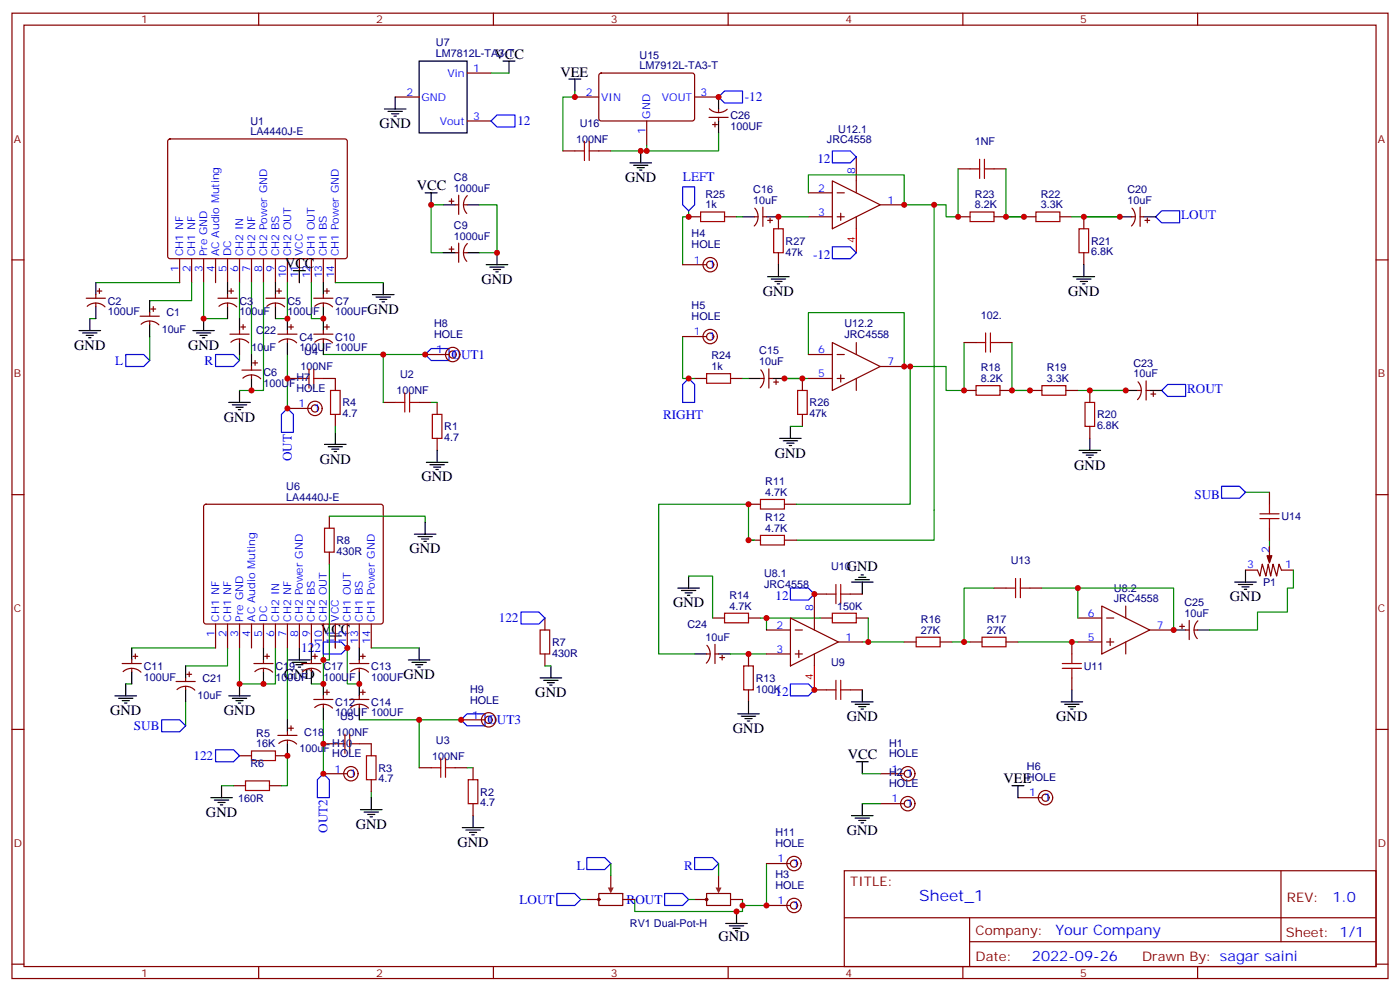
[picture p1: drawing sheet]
<svg xmlns="http://www.w3.org/2000/svg" width="412mm" height="292mm" viewBox="0 0 412 292" stroke-linecap="round" stroke-linejoin="round" font-family="sans-serif">
<g fill="none" stroke="#870000" stroke-width=".35">
<path d="M3.5 3.9h405.4v284.3h-405.4zM7.1 7.4h398.2v277.3h-398.2zM76.2 3.9v3.5M145.3 3.9v3.5M214.5 3.9v3.5M283.6 3.9v3.5M352.8 3.9v3.5M49.6 41.1l.5-.2 51.8 .1 .4 .6-.1 34.2-.6 .4-51.8-.1-.4-.6v-33.9zM132.3 59.3h1.4M133 58.6v1.4M135.1 57.5v5.6M137.7 57.6a3.8 3.8 0 0 0-.2 5.3"/>
<path d="M238.1 56.8h7.1M245.2 53.3l14.1 7-14.1 7.1zM246.6 56.8h2.1M252.2 46.2v10.6M282.2 49.7h3.6M292.8 49.7h3.5M3.5 76.6h3.6M52.9 76.2v7.1M56.4 76.2v7.1M60 76.2v7.1M63.5 76.2v7.1M67 76.2v7.1"/>
<path d="M70.6 76.2v7.1M74.1 76.2v7.1M77.6 76.2v7.1M81.1 76.2v7.1M84.7 76.2v7.1M88.2 76.2v7.1M91.7 76.2v7.1M95.2 76.2v7.1M98.8 76.2v7.1M132.3 73.4h1.4M133 72.7v1.4M134.1 60.3h1"/>
<path d="M134.1 74.4h1M135.1 71.6v5.7M136.5 60.3h1.1M136.5 74.4h1.1M137.7 71.7a3.8 3.8 0 0 0-.2 5.3M202.8 63.9h3.6M213.4 63.9h3.6M222.2 63.9h1.1M222.3 61.3a3.8 3.8 0 0 1-.1 5.3M224.7 63.9h1.1M224.7 61v5.7M226.1 64.9h1.4"/>
<path d="M226.8 64.2v1.4M229.3 63.9v3.5M229.3 74.4v3.6M238.1 63.9h7.1M246.6 63.9h2.1M247.6 62.8v2.1M252.2 63.9v3.5M259.3 60.3h7M282.2 63.9h3.6M292.8 63.9h3.5M301.6 63.9h3.6M312.2 63.9h3.5"/>
<path d="M319.3 63.9v3.5M319.3 74.4v3.6M405.3 76.6h3.6M84.7 111.5h3.5M95.2 111.5h3.6v3.5M112.9 118.5h3.5M123.5 118.5h3.5M128.8 118.5v3.6M204.6 111.5h3.5M215.2 111.5h3.5M224 111.5h1.1M224.1 108.9a3.8 3.8 0 0 1-.2 5.3"/>
<path d="M226.5 111.5h1M226.5 108.7v5.6M227.9 112.5h1.4M228.6 111.8v1.4M236.4 111.5v3.5M284 115h3.5M284 100.9h3.5M294.6 115h3.5M294.6 100.9h3.5M303.4 115h3.5M314 115h3.5M321 115v3.5"/>
<path d="M98.8 122.1v3.5M128.8 129.1v3.5M236.4 122.1v3.5M321 125.6v3.5M3.5 145.7h3.6M60.2 148.7l.5-.2 51.8 .1 .4 .6-.1 34.2-.6 .4-51.8-.1-.4-.6v-33.9zM220.5 148.5h3.5M220.5 159.1h3.5M231.1 148.5h3.5M231.1 159.1h3.5M373.9 145v3.5M373.9 155.6v3.5"/>
<path d="M405.3 145.7h3.6M239.9 175h3.5M250.5 175h3.5M292.8 173.2h3.5M303.4 173.2h3.5M324.6 178.5l14.1 7.1-14.1 7zM331.6 178.5v3.5M366.9 167.9h3.5l.7 1.8 .7-3.5 1.1 3.5 .7-3.5 .7 3.5 .7-3.5 1.1 3.5 .7-3.5 .7 1.7h3.5M373.2 163.7h1.4l-.7 2.1zM373.9 160.9v3.5M374 164.4v.2l-.2-.1 .3-.4h-.4l.2 .9 .4-1.1h-.9l.3 1.1 .3 .4M63.5 183.8v7.1"/>
<path d="M67 183.8v7.1M70.6 183.8v7.1M74.1 183.8v7.1M77.6 183.8v7.1M81.1 183.8v7.1M84.7 183.8v7.1M88.2 183.8v7.1M91.7 183.8v7.1M95.2 183.8v7.1M98.8 183.8v7.1M102.3 183.8v7.1M105.8 183.8v7.1"/>
<path d="M109.4 183.8v7.1M160.5 182v3.6M160.5 192.6v3.5M208.1 192.6h1.1M208.2 190.1a3.8 3.8 0 0 1-.1 5.2M209.9 182h3.5M210.6 189.8v5.6M210.6 192.6h1.1M212 193.7h1.4M212.7 193v1.4M220.5 182h3.5M220.5 192.6v3.5"/>
<path d="M241.7 182h3.5M252.2 182h3.6M266.3 189.1h3.6M276.9 189.1h3.6M285.8 189.1h3.5M296.3 189.1h3.6M315.7 189.1v3.5M315.7 199.7v3.5M317.5 189.1h7.1M317.5 182h7.1M326 189.1h2.1M326 182h2.1"/>
<path d="M327 188v2.1M331.6 189.1v3.5M338.7 185.6h7M347.5 184.5h1.4M348.2 183.8v1.4M349.2 185.6h1.1M350.3 182.7v5.7M351.7 185.6h1.1M352.9 182.9a3.8 3.8 0 0 0-.2 5.2M3.5 214.8h3.6M81.8 216.6h5.7M82.1 219a3.8 3.8 0 0 1 5.3 .2"/>
<path d="M84.7 215.5v1.1M84.7 218v1.1M85 214.5h1.4M85.7 213.8v1.4M95.2 219.1h3.6M105.8 219.1h3.6v3.5M220.5 203.2v3.5M239.9 203.2h3.5M250.5 203.2h3.5M405.3 214.8h3.6M68.8 231.4h3.5M70.6 222.6h3.5"/>
<path d="M79.4 231.4h3.5M81.1 222.6h3.6M109.4 229.7v3.5M123.5 226.1h3.5M134.1 226.1h3.5M139.3 226.1v3.6M139.3 236.7v3.5M179.9 257.9v3.5M211.7 257.9v3.5M248.7 256.5h156.6v28.2h-156.6zM377.3 256.5v20.9M172.9 264.9h3.5"/>
<path d="M176.4 263.2h7v3.5h-7zM183.4 264.9h3.6M204.6 264.9h3.5M208.1 263.2h7.1v3.5h-7.1zM215.2 264.9h3.5M248.7 270.3h156.5M285.6 277.4h119.6M285.6 270.3v14.1M3.5 284h3.6M76.2 284.7v3.5M145.3 284.7v3.5M214.5 284.7v3.5"/>
<path d="M283.6 284.7v3.5M352.8 284.7v3.5M405.3 284h3.6"/>
<circle cx="176.4" cy="264.9" r=".35"/>
<circle cx="208.1" cy="264.9" r=".35"/>
</g>
<g fill="none" stroke="#000" stroke-width=".35">
<path d="M125.2 56.8h3.6M127 56.8v3.5M86.4 79.7h3.6M88.2 79.7v3.6M130.5 60.3h3.6M130.5 74.4h3.6M137.6 60.3h3.5M137.6 74.4h3.5M143.2 78h6.4M144.3 78.7h4.2M145.3 79.4h2.2M146.4 74.4v3.6"/>
<path d="M218.7 63.9h3.5M225.8 63.9h3.5M229.3 78v3.5M319.3 78v3.5M23.3 97.4h6.3M24.3 98.1h4.3M25.4 98.8h2.1M26.1 99.5h.7M26.5 93.8v3.6M56.8 97.4h6.3M57.9 98.1h4.2M58.9 98.8h2.1"/>
<path d="M59.6 99.5h.7M60 93.8v3.6M109.7 86.8h6.4M110.8 87.5h4.2M111.8 88.2h2.1M112.5 88.9h.7M112.9 83.3v3.5M146 80.1h.8M226.1 81.5h6.4M227.2 82.2h4.2M228.2 82.9h2.2M229 83.6h.7"/>
<path d="M316.1 81.5h6.3M317.1 82.2h4.3M318.2 82.9h2.1M318.9 83.6h.7M67.4 118.5h6.3M68.4 119.2h4.3M69.5 119.9h2.1M70.6 115v3.5M220.5 111.5h3.5M227.5 111.5h3.6M70.2 120.7h.7M95.6 130.9h6.4"/>
<path d="M96.7 131.6h4.2M97.7 132.3h2.1M98.4 133h.7M98.8 127.4v3.5M229.7 129.1h6.3M230.7 129.8h4.2M231.8 130.5h2.1M232.5 131.2h.7M232.8 125.6v3.5M317.9 132.6h6.3M318.9 133.4h4.2M320 134.1h2.1"/>
<path d="M320.7 134.8h.7M321 129.1v3.5M199.7 173.2h6.3M200.7 173.9h4.3M201.8 174.6h2.1M202.5 175.3h.7M202.8 169.7v3.5M250.8 171.5h6.4M251.9 170.7h4.2M252.9 170h2.2M253.6 169.3h.8M254 171.5v3.5"/>
<path d="M363.7 171.5h6.4M364.8 172.2h4.2M365.8 172.9h2.1M366.5 173.6h.7M366.9 167.9v3.6M85 194.4h6.4M86.1 195.1h4.2M87.1 195.8h2.2M87.8 196.5h.7M88.2 190.9v3.5M97 187.3h3.5M98.8 187.3v3.6"/>
<path d="M120.3 194.4h6.3M121.4 195.1h4.2M122.4 195.8h2.1M123.1 196.5h.7M123.5 190.9v3.5M159.1 199.7h6.4M162.3 196.1v3.6M204.6 192.6h3.5M211.7 192.6h3.5M345.7 185.6h3.5M352.8 185.6h3.5M33.9 205h6.3"/>
<path d="M34.9 205.7h4.3M36 206.4h2.1M36.7 207.1h.7M37 201.4v3.6M67.4 205h6.3M68.4 205.7h4.3M69.5 206.4h2.1M70.2 207.1h.7M70.6 201.4v3.6M84.7 212v3.5M84.7 219.1v3.5M160.2 200.4h4.2"/>
<path d="M161.2 201.1h2.1M161.9 201.8h.7M217.3 210.3h6.4M218.4 211h4.2M219.4 211.7h2.1M220.1 212.4h.7M220.5 206.7v3.6M250.8 206.7h6.4M251.9 207.4h4.2M252.9 208.1h2.2M253.6 208.8h.8M254 203.2v3.5"/>
<path d="M312.6 206.7h6.3M313.6 207.4h4.3M314.7 208.1h2.1M315.4 208.8h.7M315.7 203.2v3.5M62.1 235h6.3M63.1 235.7h4.3M64.2 236.4h2.1M64.9 237.1h.7M65.3 231.4v3.6M106.2 238.5h6.3M107.2 239.2h4.3"/>
<path d="M108.3 239.9h2.1M109.4 235v3.5M109 240.6h.7M213.8 272h6.3M214.8 272.7h4.3M215.9 273.4h2.1M216.6 274.1h.7M217 268.5v3.5"/>
</g>
<g fill="none" stroke="#008700" stroke-width=".35">
<path d="M282.2 49.7v14.2h-3.5v-3.6h-12.4v-8.8h-28.2v5.3M296.3 49.7v14.2h5.3h-5.3M130.5 60.3h-3.5v14.1h3.5M141.1 60.3h5.3v14.1h-5.3M202.8 62.1v1.8h-1.7v14.1M217 63.9h1.7M229.3 63.9h8.8M275.2 60.3v98.8h-40.6M315.7 63.9h14.1M26.5 93.8h1.7M28.2 83.3h24.7M44.1 99.1v7.1"/>
<path d="M56.4 83.3v5.2h-12.3M60 83.3v10.5h7M70.6 83.3v10.5M74.1 83.3v21.1M77.6 83.3v31.7h-7M84.7 83.3v10.5h-3.6M91.7 83.3v10.5h3.5M98.8 83.3h14.1M201.1 99.1v12.4h3.5M70.6 104.4v1.8M84.7 104.4v15.9M95.2 104.4h30"/>
<path d="M112.9 104.4v14.1M127 118.5h1.8M218.7 111.5h1.8M231.1 111.5h7M268.1 108v40.5h-33.5M284 100.9v14.1h-5.3v-7h-12.4v-15.9h-28.2v12.3M298.1 100.9v14.1h5.3h-5.3M317.5 115h14.1M98.8 125.6v1.8M232.8 125.6h3.6M222.2 159.1h-1.7v-10.6h-26.5v44.1h10.6M366.9 145h7"/>
<path d="M373.9 159.1v1.8M202.8 169.7h7.1v12.3M292.8 173.2h-8.8v15.9M306.9 173.2h10.6v8.8M317.5 173.2h28.2v12.4M381 167.9v5.3h-1.8v7.1h-8.8v5.3h-14.1M38.8 190.9h24.7M67 190.9v5.2h-12.3M70.6 190.9v10.5h10.5v-10.5M84.7 190.9v21.1M95.2 190.9v10.5h-3.5M102.3 190.9v10.5h3.5"/>
<path d="M109.4 190.9h14.1M160.5 196.1h1.8M215.2 192.6h10.6M224 182h1.8v3.6M225.8 182h15.9M255.8 182v7.1h-1.8M255.8 189.1h10.5M280.5 189.1h5.3M299.9 189.1h17.6M37 201.4h1.8M54.7 206.7v7.1M95.2 212v15.9"/>
<path d="M105.8 212h30M123.5 212v14.1M65.3 231.4h3.5M84.7 222.6v8.8h-1.8M109.4 233.2v1.8M137.6 226.1h1.7M187 264.9v3.6h31.7v-3.6"/>
</g>
<g fill="none" stroke="#a10000" stroke-width=".35">
<path d="M285.8 49.7h2.8M288.6 46.9v5.7M290 49.7h2.8M290 46.9v5.7M206.4 62.4h7v2.9h-7zM227.9 67.4h2.8v7h-2.8zM285.8 62.4h7v2.9h-7zM305.2 62.4h7v2.9h-7zM317.9 67.4h2.8v7h-2.8zM290.3 98.1v5.6M291.7 98.1v5.6M88.2 111.5h2.8"/>
<path d="M91 108.7v5.6M92.4 111.5h2.8M92.4 108.7v5.6M97.4 115h2.8v7.1h-2.8zM116.4 118.5h2.8M119.2 115.7v5.7M120.6 118.5h2.9M120.6 115.7v5.7M208.1 110.1h7.1v2.8h-7.1zM234.9 115h2.9v7.1h-2.9zM287.5 113.6h7.1v2.8h-7.1zM287.5 100.9h2.8"/>
<path d="M291.7 100.9h2.9M306.9 113.6h7.1v2.8h-7.1zM319.6 118.5h2.8v7.1h-2.8zM127.4 122.1h2.8v7h-2.8zM224 147.1h7.1v2.8h-7.1zM224 157.7h7.1v2.8h-7.1zM371.1 151.3h5.7M371.1 152.8h5.7M373.9 148.5v2.8M373.9 152.8v2.8M243.4 175h2.8M246.2 172.2v5.6"/>
<path d="M247.6 172.2v5.6M247.6 175h2.9M296.3 173.2h2.9M299.2 170.4v5.6M300.6 173.2h2.8M300.6 170.4v5.6M159.1 185.6h2.8v7h-2.8zM213.4 180.6h7.1v2.8h-7.1zM219.1 196.1h2.8v7.1h-2.8zM245.2 180.6h7v2.8h-7zM269.9 187.7h7v2.8h-7zM289.3 187.7h7v2.8h-7z"/>
<path d="M312.9 196.9h5.7M312.9 195.4h5.7M315.7 192.6v2.8M315.7 196.9v2.8M98.8 219.1h2.8M101.6 216.3v5.6M103 219.1h2.8M103 216.3v5.6M243.4 203.2h2.8M246.2 200.4v5.6M247.6 203.2h2.9M247.6 200.4v5.6"/>
<path d="M72.3 230h7.1v2.8h-7.1zM74.1 221.2h7v2.8h-7zM107.9 222.6h2.9v7.1h-2.9zM127 226.1h2.8M129.8 223.3v5.7M131.2 226.1h2.9M131.2 223.3v5.7M137.9 229.7h2.9v7h-2.9z"/>
</g>
<g fill="none" stroke="#00f" stroke-width=".35">
<path d="M201.1 55h3.5v5.3l-1.8 1.8-1.7-1.8zM245.2 44.5h5.3l1.7 1.7-1.7 1.8h-5.3zM245.2 72.7h5.3l1.7 1.7-1.7 1.8h-5.3zM340.4 63.9l1.8-1.8h5.3v3.5h-5.3zM37 104.4h5.3l1.8 1.8-1.8 1.8h-5.3zM63.5 104.4h5.3l1.8 1.8-1.8 1.8h-5.3zM125.2 104.4l1.8-1.7h5.3v3.5h-5.3zM202.8 111.5l1.8 1.7v5.3h-3.5v-5.3zM342.2 115l1.8-1.8h5.2v3.6h-5.2zM84.7 120.3l1.7 1.8v5.3h-3.5v-5.3zM359.8 143.2h5.3l1.8 1.8-1.8 1.8h-5.3zM232.8 173.2h5.3l1.8 1.8-1.8 1.7h-5.3z"/>
<path d="M95.2 189.1h5.3l1.8 1.8-1.8 1.7h-5.3zM153.5 180.3h5.2l1.8 1.7-1.8 1.8h-5.2zM47.6 212h5.3l1.8 1.8-1.8 1.7h-5.3zM135.8 212l1.8-1.7h5.3v3.5h-5.3zM232.8 201.4h5.3l1.8 1.8-1.8 1.8h-5.3zM63.5 220.8h5.3l1.8 1.8-1.8 1.8h-5.3zM95.2 227.9l1.8 1.8v5.3h-3.5v-5.3zM172.9 252.6h5.3l1.7 1.8-1.7 1.7h-5.3zM204.6 252.6h5.3l1.8 1.8-1.8 1.7h-5.3zM164 263.2h5.3l1.8 1.7-1.8 1.8h-5.3zM195.8 263.2h5.3l1.7 1.7-1.7 1.8h-5.3z"/>
</g>
<path d="M252.2 67.4v7" fill="none" stroke="#f00" stroke-width=".35"/>
<g fill="#8c2424">
<path d="M210.8 261.4h1.7l-.8 1.8z"/>
<path d="M179 261.4h1.8l-.9 1.8z"/>
</g>
<g fill="none" stroke="#008700" stroke-width=".35">
<path d="M144.6 21.5h5.3M169.3 26.8v1.8h-3.5v15.9M211.7 39.2v5.3h-21.2M190.5 42.7v1.8h-10.6M97 152h28.2v1.8M97 166.2v28.2h-1.8M254 236.7h5.3M254 227.9h5.3M179.9 254.4v3.5M211.7 254.4v3.5M225.8 254.4v12.3h-7.1M171.1 264.9h1.8"/>
<path d="M202.8 264.9h1.8"/>
</g>
<path d="M169.3 44.5h2.9M172.2 41.6v5.7M173.6 44.5h2.8M173.6 41.6v5.7M95.6 155.6h2.8v7h-2.8z" fill="none" stroke="#a10000" stroke-width=".35"/>
<g fill="none" stroke="#870000" stroke-width=".35">
<path d="M116.4 28.6h7.1M137.6 35.6h7M137.6 21.5h7M169.3 28.6h7.1M176.6 21.7l.5-.2 27.1 .1 .4 .6-.1 13-.6 .4h-27.1l-.4-.7v-12.7zM190.5 35.6v7.1M204.6 28.6h7.1M208.8 34.6h5.7M209 32a3.8 3.8 0 0 0 5.2 .2M209.9 36.7h1.4M210.6 36v1.4M211.7 32.1v1.1"/>
<path d="M211.7 34.6v1M165.8 44.5h3.5M176.4 44.5h3.5M201.1 78h7M333.4 63.9h1M333.5 61.3a3.8 3.8 0 0 1-.2 5.3M335.8 61v5.7M335.8 63.9h1.1M337.3 64.9h1.4M338 64.2v1.4M25.4 87.8h5.6M25.7 90.2a3.8 3.8 0 0 1 5.2 .2"/>
<path d="M28.2 86.8v1M28.2 89.3v1M28.6 85.7h1.4M29.3 85v1.4M41.3 93.1h5.6M41.6 95.5a3.8 3.8 0 0 1 5.2 .2M44.1 92.1v1M44.1 94.5v1.1M44.4 91h1.5M45.2 90.3v1.4M64.2 87.8h5.6M64.5 90.2a3.8 3.8 0 0 1 5.2 .2"/>
<path d="M67 86.8v1M67 89.3v1M67.4 85.7h1.4M67.7 98.4h5.7M68.1 85v1.4M70.6 97.4v1M70.6 99.8v1.1M70.9 96.3h1.4M71.6 95.6v1.4M78.3 87.8h5.7M78.6 90.2a3.8 3.8 0 0 1 5.2 .2M81.1 86.8v1"/>
<path d="M81.1 89.3v1M81.5 85.7h1.4M81.8 98.4h5.7M82.2 85v1.4M84.7 97.4v1M84.7 99.8v1.1M85 96.3h1.4M85.7 95.6v1.4M92.4 87.8h5.7M92.4 98.4h5.7M92.7 90.2a3.8 3.8 0 0 1 5.3 .2M95.2 86.8v1"/>
<path d="M95.2 89.3v1M95.2 97.4v1M95.2 99.8v1.1M95.6 85.7h1.4M95.6 96.3h1.4M96.3 85v1.4M96.3 95.6v1.4M201.1 99.1h7M68 100.8a3.8 3.8 0 0 1 5.3 .2M71.3 109h5.6M71.5 111.4a3.8 3.8 0 0 1 5.3 .2M74.1 108v1"/>
<path d="M74.1 110.4v1.1M74.4 106.9h1.4M75.1 106.2v1.4M82.1 100.8a3.8 3.8 0 0 1 5.3 .2M92.7 100.8a3.8 3.8 0 0 1 5.3 .2M125.2 104.4h7.1M238.1 111.5h7.1M238.1 104.4h7.1M245.2 100.9l14.1 7.1-14.1 7zM246.6 111.5h2.1M246.6 104.4h2.1M247.6 110.4v2.1"/>
<path d="M252.2 100.9v3.5M252.2 111.5v3.5M259.3 108h7M335.1 115h1.1M335.2 112.5a3.8 3.8 0 0 1-.1 5.2M337.6 112.2v5.6M337.6 115h1.1M339 116.1h1.4M339.7 115.4v1.4M84.7 120.3h7M97 152v3.6M97 162.6v3.6"/>
<path d="M239.9 175v10.6M36 195.4h5.6M36.3 197.8a3.8 3.8 0 0 1 5.2 .2M38.8 194.4v1M38.8 196.9v1M39.2 193.3h1.4M39.9 192.6v1.4M54.7 199.7v1M55 198.6h1.4M55.7 197.9v1.4M74.8 195.4h5.6M75.1 197.8a3.8 3.8 0 0 1 5.2 .2"/>
<path d="M77.6 194.4v1M77.6 196.9v1M78 193.3h1.4M78.7 192.6v1.4M88.9 195.4h5.6M89.2 197.8a3.8 3.8 0 0 1 5.2 .2M91.7 194.4v1M91.7 196.9v1M92.1 193.3h1.4M92.8 192.6v1.4M103 195.4h5.7M103.3 197.8a3.8 3.8 0 0 1 5.2 .2"/>
<path d="M105.8 194.4v1M105.8 196.9v1M106.2 193.3h1.4M106.9 192.6v1.4M225.8 192.6h7M225.8 185.6h7M232.8 182l14.1 7.1-14.1 7zM234.2 192.6h2.2M234.2 185.6h2.2M235.3 191.6v2.1M239.9 192.6v3.5M246.9 189.1h7.1"/>
<path d="M51.9 200.7h5.6M52.1 203.1a3.8 3.8 0 0 1 5.3 .2M54.7 202.1v1.1M92.4 206h5.7M92.7 208.4a3.8 3.8 0 0 1 5.3 .2M95.2 205v1M95.2 207.4v1.1M95.6 203.9h1.4M96.3 203.2v1.4M103 206h5.7M103.3 208.4a3.8 3.8 0 0 1 5.2 .2M105.8 205v1"/>
<path d="M105.8 207.4v1.1M106.2 203.9h1.4M106.9 203.2v1.4M135.8 212h7.1M95.2 227.9h7.1M259.3 227.9h7M259.3 236.7h7M299.9 235h7M225.8 254.4h7M225.8 266.7h7"/>
<circle cx="209.2" cy="78" r="1.06"/>
<circle cx="209.2" cy="78" r="2.12"/>
<circle cx="209.2" cy="99.1" r="1.06"/>
<circle cx="209.2" cy="99.1" r="2.12"/>
<circle cx="133.3" cy="104.4" r="1.06"/>
<circle cx="133.4" cy="104.4" r="2.12"/>
<circle cx="92.8" cy="120.3" r="1.06"/>
<circle cx="92.8" cy="120.3" r="2.12"/>
<circle cx="143.9" cy="212" r="1.06"/>
<circle cx="143.9" cy="212" r="2.12"/>
<circle cx="103.4" cy="227.9" r="1.06"/>
<circle cx="103.4" cy="227.9" r="2.12"/>
<circle cx="267.4" cy="236.7" r="1.06"/>
<circle cx="267.4" cy="227.9" r="1.06"/>
<circle cx="267.4" cy="236.7" r="2.12"/>
<circle cx="267.4" cy="227.9" r="2.12"/>
<circle cx="308" cy="234.9" r="1.06"/>
<circle cx="308" cy="235" r="2.12"/>
<circle cx="233.9" cy="254.4" r="1.06"/>
<circle cx="233.9" cy="254.4" r="2.12"/>
<circle cx="233.9" cy="266.7" r="1.06"/>
<circle cx="233.9" cy="266.7" r="2.12"/>
</g>
<g fill="none" stroke="#000" stroke-width=".35">
<path d="M123.5 18h14.1v21.2h-14.1zM148.2 18h3.5M149.9 18v3.5M113.2 32.1h6.4M114.3 32.8h4.2M115.4 33.5h2.1M116.1 34.2h.7M116.4 28.6v3.5M167.6 23.3h3.5M169.3 23.3v3.5M211.7 28.6v3.5M211.7 35.6v3.6"/>
<path d="M185.6 48h6.3M186.6 48.7h4.3M187.7 49.4h2.1M188.4 50.1h.7M188.7 44.5v3.5M329.8 63.9h3.6M336.9 63.9h3.5M28.2 83.3v3.5M28.2 90.3v3.5M44.1 88.5v3.6M44.1 95.6v3.5M67 83.3v3.5"/>
<path d="M67 90.3v3.5M70.6 93.8v3.6M81.1 83.3v3.5M81.1 90.3v3.5M84.7 93.8v3.6M95.2 83.3v3.5M95.2 90.3v7.1M70.6 100.9v3.5M74.1 104.4v3.6M74.1 111.5v3.5M84.7 100.9v3.5M95.2 100.9v3.5"/>
<path d="M331.6 115h3.5M338.7 115h3.5M125.6 136.2h6.3M126.6 136.9h4.3M127.7 137.6h2.1M128.4 138.3h.7M128.8 132.6v3.6M122.1 157.3h6.3M123.1 158h4.3M124.2 158.8h2.1M124.9 159.5h.7M125.2 153.8v3.5"/>
<path d="M38.8 190.9v3.5M38.8 197.9v3.5M54.7 196.1v3.6M77.6 190.9v3.5M77.6 197.9v3.5M91.7 190.9v3.5M91.7 197.9v3.5M105.8 190.9v3.5M105.8 197.9v7.1M54.7 203.2v3.5M95.2 201.4v3.6M95.2 208.5v3.5"/>
<path d="M105.8 208.5v3.5M252.2 224.4h3.6M254 224.4v3.5M254 236.7v3.5M298.1 231.4h3.5M299.9 231.4v3.6M136.2 243.8h6.3M137.2 244.5h4.3M138.3 245.2h2.1M139 245.9h.7M139.3 240.2v3.6M250.8 240.2h6.4"/>
<path d="M251.9 240.9h4.2M252.9 241.7h2.2M253.6 242.4h.8"/>
</g>
<path d="M239.9 196.1v7.1" fill="none" stroke="#f00" stroke-width=".35"/>
<path d="M146.4 33.9h5.3v3.5h-5.3l-1.8-1.8zM213.4 26.8h5.3v3.5h-5.3l-1.7-1.7z" fill="none" stroke="#00f" stroke-width=".35"/>
<g fill="#c00">
<circle cx="60" cy="93.8" r=".88"/>
<circle cx="84.7" cy="111.5" r=".88"/>
<circle cx="127" cy="60.3" r=".88"/>
<circle cx="146.4" cy="74.4" r=".88"/>
<circle cx="112.9" cy="104.4" r=".88"/>
<circle cx="123.5" cy="212" r=".88"/>
<circle cx="95.3" cy="219.1" r=".88"/>
<circle cx="70.6" cy="201.4" r=".88"/>
<circle cx="84.7" cy="222.6" r=".88"/>
<circle cx="102.3" cy="190.9" r=".88"/>
<circle cx="220.5" cy="148.5" r=".88"/>
<circle cx="231.1" cy="111.5" r=".88"/>
<circle cx="229.3" cy="63.9" r=".88"/>
<circle cx="296.3" cy="63.9" r=".88"/>
<circle cx="301.6" cy="63.9" r=".88"/>
<circle cx="319.3" cy="63.9" r=".88"/>
<circle cx="321" cy="115" r=".88"/>
<circle cx="303.4" cy="115" r=".88"/>
<circle cx="298.1" cy="115" r=".88"/>
<circle cx="282.2" cy="63.9" r=".88"/>
<circle cx="266.3" cy="60.3" r=".88"/>
<circle cx="284" cy="115" r=".88"/>
<circle cx="268.1" cy="107.9" r=".88"/>
<circle cx="275.2" cy="60.3" r=".88"/>
<circle cx="220.5" cy="159.1" r=".88"/>
<circle cx="220.5" cy="192.6" r=".88"/>
<circle cx="225.8" cy="182" r=".88"/>
<circle cx="255.8" cy="189.1" r=".88"/>
<circle cx="315.7" cy="189.1" r=".88"/>
<circle cx="284" cy="189.1" r=".88"/>
<circle cx="317.5" cy="173.2" r=".88"/>
<circle cx="345.7" cy="185.6" r=".88"/>
<circle cx="236.4" cy="111.5" r=".88"/>
<circle cx="217" cy="268.5" r=".88"/>
<circle cx="95.3" cy="194.4" r=".88"/>
<circle cx="218.7" cy="266.7" r=".88"/>
<circle cx="202.8" cy="111.5" r=".88"/>
<circle cx="202.8" cy="63.9" r=".88"/>
<circle cx="84.7" cy="93.8" r=".88"/>
<circle cx="74.1" cy="115" r=".88"/>
<circle cx="95.3" cy="93.8" r=".88"/>
<circle cx="77.6" cy="201.4" r=".88"/>
<circle cx="95.3" cy="201.4" r=".88"/>
<circle cx="105.8" cy="201.4" r=".88"/>
<circle cx="331.6" cy="115" r=".88"/>
<circle cx="329.8" cy="63.9" r=".88"/>
<circle cx="239.9" cy="175" r=".88"/>
<circle cx="239.9" cy="203.2" r=".88"/>
<circle cx="266.3" cy="107.9" r=".88"/>
<circle cx="84.7" cy="120.3" r=".88"/>
<circle cx="125.2" cy="104.4" r=".88"/>
<circle cx="135.8" cy="212" r=".88"/>
<circle cx="95.3" cy="227.9" r=".88"/>
<circle cx="169.3" cy="28.6" r=".88"/>
<circle cx="188.7" cy="44.4" r=".88"/>
<circle cx="211.7" cy="28.6" r=".88"/>
<circle cx="190.5" cy="44.4" r=".88"/>
<circle cx="225.8" cy="266.7" r=".88"/>
</g>
<text font-size="4.6" fill="#00f" x="270.8" y="265.5">Sheet_1</text>
<g font-size="4.2">
<text x="145.7" y="17.3">VCC</text>
<text x="165.1" y="22.6">VEE</text>
<text x="111.8" y="37.7">GND</text>
<text x="184.1" y="53.6">GND</text>
<text x="122.8" y="56.1">VCC</text>
<text x="84" y="79">VCC</text>
<text x="141.8" y="83.6">GND</text>
<text x="224.7" y="87.1">GND</text>
<text x="314.7" y="87.1">GND</text>
<text x="108.3" y="92.4">GND</text>
<text x="21.9" y="103">GND</text>
<text x="55.4" y="103">GND</text>
<text x="66" y="124.2">GND</text>
<text x="94.2" y="136.5">GND</text>
<text x="228.2" y="134.8">GND</text>
<text x="124.2" y="141.8">GND</text>
<text x="316.4" y="138.3">GND</text>
<text x="120.6" y="163">GND</text>
<text x="249.4" y="168.2">GND</text>
<text x="198.3" y="178.9">GND</text>
<text x="362.3" y="177.1">GND</text>
<text x="94.5" y="186.6">VCC</text>
<text x="83.6" y="200">GND</text>
<text x="118.9" y="200">GND</text>
<text x="157.7" y="205.3">GND</text>
<text x="32.5" y="210.6">GND</text>
<text x="66" y="210.6">GND</text>
<text x="215.9" y="215.9">GND</text>
<text x="249.4" y="212.4">GND</text>
<text x="311.1" y="212.4">GND</text>
<text x="249.8" y="223.7">VCC</text>
<text x="295.6" y="230.7">VEE</text>
<text x="60.7" y="240.6">GND</text>
<text x="104.8" y="244.1">GND</text>
<text x="249.4" y="245.9">GND</text>
<text x="134.8" y="249.4">GND</text>
<text x="211.7" y="277.3">GND</text>
</g>
<g font-size="4.2" fill="#00f">
<text x="392.5" y="265.7">1.0</text>
<text x="310.9" y="275.3">Your Company</text>
<text x="304" y="283.1">2022-09-26</text>
</g>
<g font-size="3.9" fill="#00f">
<text x="219.4" y="29.8">-12</text>
<text x="152.4" y="36.9">12</text>
<text x="240.8" y="48">12</text>
<text x="201.2" y="53.3">LEFT</text>
<text x="347.9" y="64.6">LOUT</text>
<text x="239.5" y="76.2">-12</text>
<text x="34" y="107.4">L</text>
<text x="60.2" y="107.4">R</text>
<text x="133" y="105.8">OUT1</text>
<text x="349.7" y="115.8">ROUT</text>
<text x="195.3" y="123.3">RIGHT</text>
<text x="85.9" y="135.8" transform="rotate(-90 85.9 135.8)">OUT</text>
<text x="351.9" y="146.9">SUB</text>
<text x="228.4" y="176.7">12</text>
<text x="146.9" y="183.3">122</text>
<text x="88.7" y="192.1">122</text>
<text x="227.1" y="205">-12</text>
<text x="39.4" y="215.1">SUB</text>
<text x="143.6" y="213.3">OUT3</text>
<text x="57" y="223.9">122</text>
<text x="96.5" y="245.3" transform="rotate(-90 96.5 245.3)">OUT2</text>
<text x="170" y="256.1">L</text>
<text x="201.5" y="256.1">R</text>
<text x="153" y="266.2">LOUT</text>
<text x="184.6" y="266.2">ROUT</text>
</g>
<g font-size="3.9" fill="#800">
<text x="250.5" y="261.1">TITLE:</text>
<text x="379.1" y="265.7">REV:</text>
<text x="287.4" y="275.3">Company:</text>
<text x="378.7" y="275.9">Sheet: 1/1</text>
<text x="287.4" y="282.9">Date:</text>
<text x="336.4" y="283">Drawn By: sagar saini</text>
</g>
<g font-size="3.2" fill="#800">
<text x="41.6" y="6.9">1</text>
<text x="110.8" y="6.9">2</text>
<text x="179.9" y="6.9">3</text>
<text x="249.1" y="6.9">4</text>
<text x="318.2" y="6.9">5</text>
<text x="4.1" y="42">A</text>
<text x="405.9" y="42">A</text>
<text x="4.1" y="111.1">B</text>
<text x="405.9" y="111.1">B</text>
<text x="4.1" y="180.3">C</text>
<text x="405.9" y="180.3">C</text>
<text x="4.1" y="249.4">D</text>
<text x="405.9" y="249.4">D</text>
<text x="41.6" y="287.7">1</text>
<text x="110.8" y="287.7">2</text>
<text x="179.9" y="287.7">3</text>
<text x="249.1" y="287.7">4</text>
<text x="318.2" y="287.7">5</text>
</g>
<g font-size="3.2" fill="#000080">
<text x="128.4" y="16.8">LM7812L-TA3-T</text>
<text x="128.4" y="13.6">U7</text>
<text x="188.4" y="17.3">U15</text>
<text x="188.4" y="20.5">LM7912L-TA3-T</text>
<text x="215.2" y="35">C26</text>
<text x="73.7" y="39.9">LA4440J-E</text>
<text x="73.7" y="36.7">U1</text>
<text x="170.8" y="37.4">U16</text>
<text x="215.2" y="38.2">100UF</text>
<text x="246.9" y="39.2">U12.1</text>
<text x="169.7" y="42.1">100NF</text>
<text x="243.6" y="42.1">JRC4558</text>
<text x="287.2" y="42.7">1NF</text>
<text x="133.7" y="53.3">C8</text>
<text x="133.7" y="56.4">1000uF</text>
<text x="207.8" y="58.2">R25</text>
<text x="221.9" y="60">10uF</text>
<text x="221.9" y="56.8">C16</text>
<text x="287.2" y="58.2">R23</text>
<text x="306.6" y="58.2">R22</text>
<text x="332.1" y="60">10uF</text>
<text x="332.1" y="56.8">C20</text>
<text x="207.8" y="61.4">1k</text>
<text x="287.2" y="61.4">8.2K</text>
<text x="306.6" y="61.4">3.3K</text>
<text x="133.7" y="70.6">1000uF</text>
<text x="133.7" y="67.4">C9</text>
<text x="203.7" y="69.9">H4</text>
<text x="203.7" y="73.2">HOLE</text>
<text x="231.4" y="75.3">47k</text>
<text x="231.4" y="72.1">R27</text>
<text x="321.4" y="75.2">6.8K</text>
<text x="321.4" y="72.1">R21</text>
<text x="31.7" y="89.7">C2</text>
<text x="70.6" y="89.7">C3</text>
<text x="84.7" y="89.7">C5</text>
<text x="98.8" y="89.7">C7</text>
<text x="31.7" y="92.9">100UF</text>
<text x="49" y="93.2">C1</text>
<text x="70.6" y="92.9">100uF</text>
<text x="84.7" y="92.9">100UF</text>
<text x="98.8" y="92.9">100UF</text>
<text x="203.7" y="94.3">HOLE</text>
<text x="203.7" y="91.1">H5</text>
<text x="288.9" y="93.8">102.</text>
<text x="47.6" y="98.2">10uF</text>
<text x="75.5" y="98.5">C22</text>
<text x="88.2" y="100.3">C4</text>
<text x="98.8" y="100.3">C10</text>
<text x="127.9" y="99.6">HOLE</text>
<text x="127.9" y="96.4">H8</text>
<text x="248.7" y="99.6">JRC4558</text>
<text x="248.7" y="96.4">U12.2</text>
<text x="74.1" y="103.4">10uF</text>
<text x="88.2" y="103.4">100UF 100UF</text>
<text x="89.6" y="104.4">U4</text>
<text x="209.6" y="105.8">R24</text>
<text x="223.7" y="107.6">10uF</text>
<text x="223.7" y="104.4">C15</text>
<text x="333.9" y="108">C23</text>
<text x="77.6" y="110.9">C6</text>
<text x="87.3" y="112.3">H7</text>
<text x="88.5" y="109.1">100NF</text>
<text x="117.8" y="111.5">U2</text>
<text x="209.6" y="109">1k</text>
<text x="288.9" y="112.5">8.2K</text>
<text x="288.9" y="109.4">R18</text>
<text x="308.3" y="112.5">3.3K</text>
<text x="308.3" y="109.4">R19</text>
<text x="333.9" y="111.1">10uF</text>
<text x="77.6" y="114">100UF</text>
<text x="87.3" y="115.5">HOLE</text>
<text x="100.9" y="119.7">R4</text>
<text x="116.8" y="116.1">100NF</text>
<text x="238.5" y="119.7">R26</text>
<text x="100.9" y="122.8">4.7</text>
<text x="238.5" y="122.9">47k</text>
<text x="323.1" y="123.2">R20</text>
<text x="130.9" y="129.9">4.7</text>
<text x="130.9" y="126.7">R1</text>
<text x="323.1" y="126.4">6.8K</text>
<text x="225.4" y="142.9">R11</text>
<text x="84.3" y="147.5">LA4440J-E</text>
<text x="84.3" y="144.3">U6</text>
<text x="225.4" y="146.1">4.7K</text>
<text x="225.4" y="153.5">R12</text>
<text x="377.5" y="153.2">U14</text>
<text x="99.1" y="160.2">R8</text>
<text x="225.4" y="156.6">4.7K</text>
<text x="99.1" y="163.4">430R</text>
<text x="244.8" y="167.9">U10</text>
<text x="297.8" y="166.1">U13</text>
<text x="225.1" y="173.2">JRC4558</text>
<text x="225.1" y="170">U8.1</text>
<text x="372.1" y="172.6">P1</text>
<text x="214.9" y="179.6">4.7K</text>
<text x="214.9" y="176.4">R14</text>
<text x="246.6" y="179.6">150K</text>
<text x="328.1" y="177.4">JRC4558</text>
<text x="328.1" y="174.3">U8.2</text>
<text x="348.9" y="178.5">C25</text>
<text x="202.5" y="184.9">C24</text>
<text x="271.3" y="183.5">R16</text>
<text x="290.7" y="183.5">R17</text>
<text x="348.9" y="181.7">10uF</text>
<text x="162.6" y="190.2">R7</text>
<text x="207.8" y="188.7">10uF</text>
<text x="271.3" y="186.6">27K</text>
<text x="290.7" y="186.6">27K</text>
<text x="42.3" y="197.3">C11</text>
<text x="81.1" y="197.3">C19</text>
<text x="95.2" y="197.3">C17</text>
<text x="109.4" y="197.3">C13</text>
<text x="162.6" y="193.4">430R</text>
<text x="244.8" y="196.1">U9</text>
<text x="319.3" y="197.3">U11</text>
<text x="42.3" y="200.4">100UF</text>
<text x="59.6" y="200.8">C21</text>
<text x="81.1" y="200.4">100UF</text>
<text x="95.2" y="200.4">100UF</text>
<text x="109.4" y="200.4">100UF</text>
<text x="222.6" y="204">100K</text>
<text x="222.6" y="200.8">R13</text>
<text x="58.2" y="205.8">10uF</text>
<text x="98.8" y="207.9">C12</text>
<text x="109.4" y="207.9">C14</text>
<text x="138.5" y="207.2">HOLE</text>
<text x="138.5" y="204">H9</text>
<text x="98.8" y="211">100UF 100UF</text>
<text x="100.2" y="212">U5</text>
<text x="75.5" y="220.1">16K</text>
<text x="75.5" y="217">R5</text>
<text x="88.2" y="221.6">100uF</text>
<text x="89.6" y="216.7">C18</text>
<text x="97.9" y="219.9">H10</text>
<text x="99.1" y="216.7">100NF</text>
<text x="128.4" y="219.1">U3</text>
<text x="261.9" y="219.9">H1</text>
<text x="73.7" y="225.8">R6</text>
<text x="97.9" y="223.1">HOLE</text>
<text x="111.5" y="227.3">R3</text>
<text x="127.3" y="223.7">100NF</text>
<text x="261.9" y="223.1">HOLE</text>
<text x="302.5" y="226.9">H6</text>
<text x="111.5" y="230.4">4.7</text>
<text x="261.9" y="231.9">HOLE</text>
<text x="261.9" y="228.7">H2</text>
<text x="302.5" y="230.2">HOLE</text>
<text x="70.1" y="236.1">160R</text>
<text x="141.5" y="237.5">4.7</text>
<text x="141.5" y="234.3">R2</text>
<text x="228.4" y="249.6">HOLE</text>
<text x="228.4" y="246.3">H11</text>
<text x="228.4" y="261.9">HOLE</text>
<text x="228.4" y="258.7">H3</text>
<text x="185.6" y="273.1">RV1 Dual-Pot-H</text>
</g>
<g font-size="3.2" fill="#00f">
<text x="131.8" y="22.6">Vin</text>
<text x="139.3" y="21.2">1</text>
<text x="119.7" y="28.2">2</text>
<text x="124.2" y="29.6">GND</text>
<text x="172.6" y="28.2">2</text>
<text x="177.1" y="29.6">VIN</text>
<text x="195" y="29.6">VOUT</text>
<text x="206.4" y="28.2">3</text>
<text x="139.3" y="35.3">3</text>
<text x="191.6" y="34.9" transform="rotate(-90 191.6 34.9)">GND</text>
<text x="129.5" y="36.7">Vout</text>
<text x="190.1" y="39.4" transform="rotate(-90 190.1 39.4)">1</text>
<text x="251.9" y="51.2" transform="rotate(-90 251.9 51.2)">8</text>
<text x="241" y="56.4">2</text>
<text x="261.4" y="60">1</text>
<text x="241" y="63.5">3</text>
<text x="54" y="75.5" transform="rotate(-90 54 75.5)">CH1 NF</text>
<text x="57.5" y="75.5" transform="rotate(-90 57.5 75.5)">CH1 NF</text>
<text x="61" y="75.5" transform="rotate(-90 61 75.5)">Pre GND</text>
<text x="64.6" y="75.5" transform="rotate(-90 64.6 75.5)">AC Audio Muting</text>
<text x="68.1" y="75.5" transform="rotate(-90 68.1 75.5)">DC</text>
<text x="71.6" y="75.5" transform="rotate(-90 71.6 75.5)">CH2 IN</text>
<text x="75.1" y="75.5" transform="rotate(-90 75.1 75.5)">CH2 NF</text>
<text x="78.7" y="75.5" transform="rotate(-90 78.7 75.5)">CH2 Power GND</text>
<text x="82.2" y="75.5" transform="rotate(-90 82.2 75.5)">CH2 BS</text>
<text x="85.7" y="75.5" transform="rotate(-90 85.7 75.5)">CH2 OUT</text>
<text x="89.3" y="75.5" transform="rotate(-90 89.3 75.5)">VCC</text>
<text x="92.8" y="75.5" transform="rotate(-90 92.8 75.5)">CH1 OUT</text>
<text x="96.3" y="75.5" transform="rotate(-90 96.3 75.5)">CH1 BS</text>
<text x="99.8" y="75.5" transform="rotate(-90 99.8 75.5)">CH1 Power GND</text>
<text x="204.4" y="77.6">1</text>
<text x="52.6" y="80" transform="rotate(-90 52.6 80)">1</text>
<text x="56.1" y="80" transform="rotate(-90 56.1 80)">2</text>
<text x="59.6" y="80" transform="rotate(-90 59.6 80)">3</text>
<text x="63.1" y="80" transform="rotate(-90 63.1 80)">4</text>
<text x="66.7" y="80" transform="rotate(-90 66.7 80)">5</text>
<text x="70.2" y="80" transform="rotate(-90 70.2 80)">6</text>
<text x="73.7" y="80" transform="rotate(-90 73.7 80)">7</text>
<text x="77.3" y="80" transform="rotate(-90 77.3 80)">8</text>
<text x="80.8" y="80" transform="rotate(-90 80.8 80)">9</text>
<text x="84.3" y="82" transform="rotate(-90 84.3 82)">10</text>
<text x="87.8" y="82" transform="rotate(-90 87.8 82)">11</text>
<text x="91.4" y="82" transform="rotate(-90 91.4 82)">12</text>
<text x="94.9" y="82" transform="rotate(-90 94.9 82)">13</text>
<text x="98.4" y="82" transform="rotate(-90 98.4 82)">14</text>
<text x="208.8" y="79">1</text>
<text x="204.4" y="98.8">1</text>
<text x="208.8" y="100.2">1</text>
<text x="128.5" y="104.1">1</text>
<text x="133" y="105.5">1</text>
<text x="241" y="104.1">6</text>
<text x="261.4" y="107.6">7</text>
<text x="241" y="111.1">5</text>
<text x="87.9" y="119.9">1</text>
<text x="92.4" y="121.4">1</text>
<text x="367.3" y="167.2">3</text>
<text x="373.9" y="163" transform="rotate(-90 373.9 163)">2</text>
<text x="378.5" y="167.2">1</text>
<text x="239.5" y="179.9" transform="rotate(-90 239.5 179.9)">8</text>
<text x="64.6" y="183.1" transform="rotate(-90 64.6 183.1)">CH1 NF</text>
<text x="68.1" y="183.1" transform="rotate(-90 68.1 183.1)">CH1 NF</text>
<text x="71.6" y="183.1" transform="rotate(-90 71.6 183.1)">Pre GND</text>
<text x="75.1" y="183.1" transform="rotate(-90 75.1 183.1)">AC Audio Muting</text>
<text x="78.7" y="183.1" transform="rotate(-90 78.7 183.1)">DC</text>
<text x="82.2" y="183.1" transform="rotate(-90 82.2 183.1)">CH2 IN</text>
<text x="85.7" y="183.1" transform="rotate(-90 85.7 183.1)">CH2 NF</text>
<text x="89.3" y="183.1" transform="rotate(-90 89.3 183.1)">CH2 Power GND</text>
<text x="92.8" y="183.1" transform="rotate(-90 92.8 183.1)">CH2 BS</text>
<text x="96.3" y="183.1" transform="rotate(-90 96.3 183.1)">CH2 OUT</text>
<text x="99.8" y="183.1" transform="rotate(-90 99.8 183.1)">VCC</text>
<text x="103.4" y="183.1" transform="rotate(-90 103.4 183.1)">CH1 OUT</text>
<text x="106.9" y="183.1" transform="rotate(-90 106.9 183.1)">CH1 BS</text>
<text x="110.4" y="183.1" transform="rotate(-90 110.4 183.1)">CH1 Power GND</text>
<text x="228.7" y="185.2">2</text>
<text x="320.4" y="181.7">6</text>
<text x="340.8" y="185.2">7</text>
<text x="63.1" y="187.6" transform="rotate(-90 63.1 187.6)">1</text>
<text x="66.7" y="187.6" transform="rotate(-90 66.7 187.6)">2</text>
<text x="70.2" y="187.6" transform="rotate(-90 70.2 187.6)">3</text>
<text x="73.7" y="187.6" transform="rotate(-90 73.7 187.6)">4</text>
<text x="77.3" y="187.6" transform="rotate(-90 77.3 187.6)">5</text>
<text x="80.8" y="187.6" transform="rotate(-90 80.8 187.6)">6</text>
<text x="84.3" y="187.6" transform="rotate(-90 84.3 187.6)">7</text>
<text x="87.8" y="187.6" transform="rotate(-90 87.8 187.6)">8</text>
<text x="91.4" y="187.6" transform="rotate(-90 91.4 187.6)">9</text>
<text x="94.9" y="189.6" transform="rotate(-90 94.9 189.6)">10</text>
<text x="98.4" y="189.6" transform="rotate(-90 98.4 189.6)">11</text>
<text x="102" y="189.6" transform="rotate(-90 102 189.6)">12</text>
<text x="105.5" y="189.6" transform="rotate(-90 105.5 189.6)">13</text>
<text x="109" y="189.6" transform="rotate(-90 109 189.6)">14</text>
<text x="249.1" y="188.7">1</text>
<text x="320.4" y="188.7">5</text>
<text x="228.7" y="192.3">3</text>
<text x="139.1" y="211.7">1</text>
<text x="143.6" y="213.1">1</text>
<text x="98.5" y="227.5">1</text>
<text x="262.6" y="227.5">1</text>
<text x="103" y="229">1</text>
<text x="267.1" y="229">1</text>
<text x="262.6" y="236.4">1</text>
<text x="267.1" y="237.8">1</text>
<text x="303.1" y="234.6">1</text>
<text x="307.6" y="236">1</text>
<text x="229.1" y="254">1</text>
<text x="233.5" y="255.4">1</text>
<text x="229.1" y="266.3">1</text>
<text x="233.5" y="267.8">1</text>
</g>
<g font-size="3.2" fill="#f00">
<text x="251.9" y="71.5" transform="rotate(-90 251.9 71.5)">4</text>
<text x="239.5" y="200.3" transform="rotate(-90 239.5 200.3)">4</text>
</g>
</svg>
